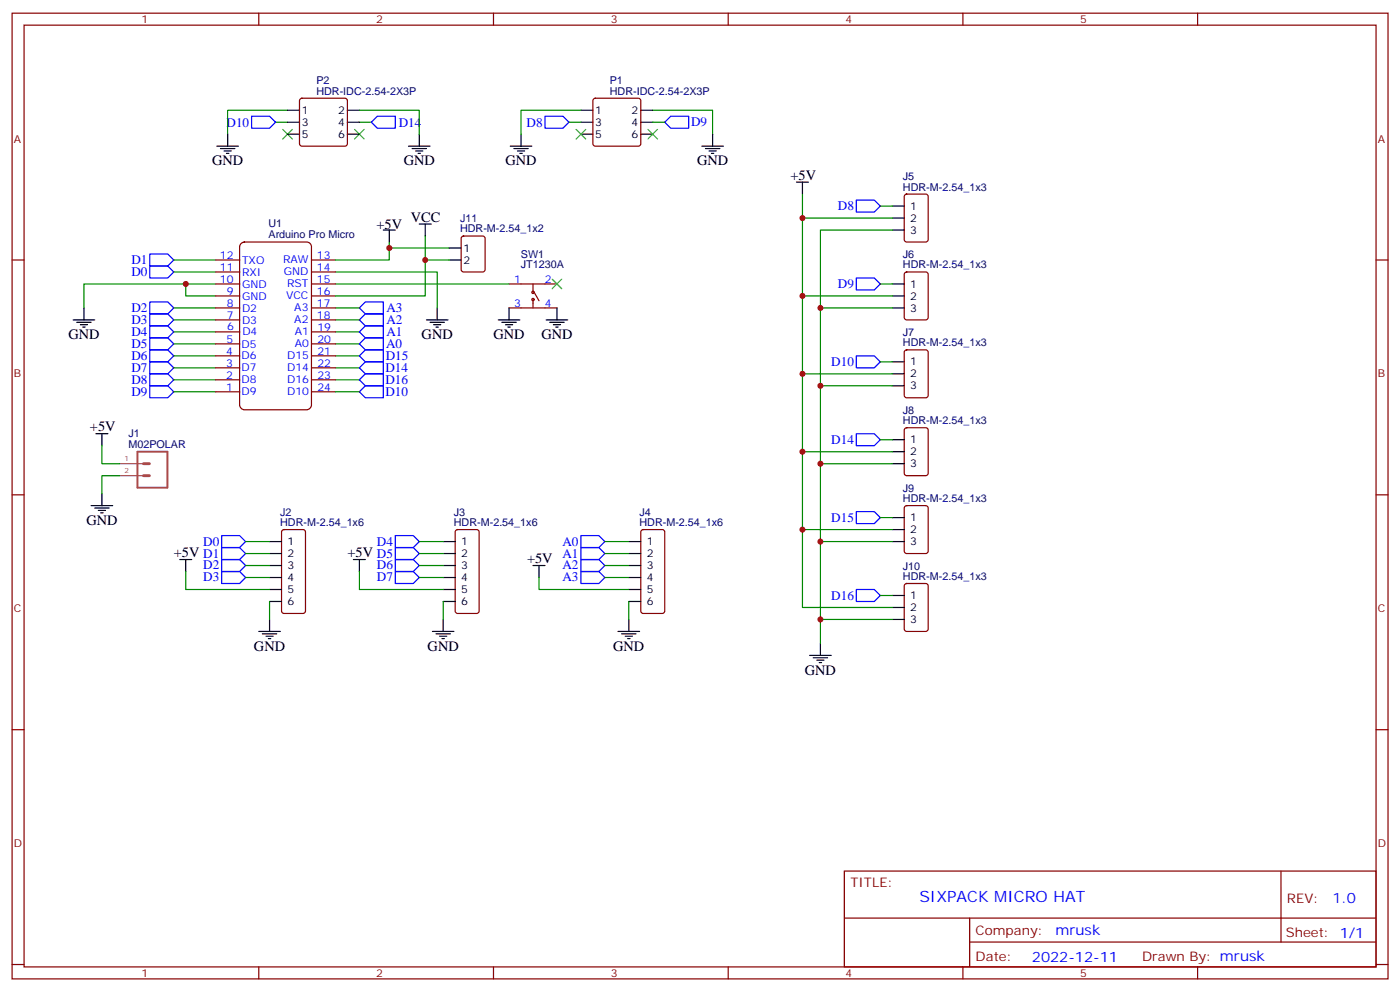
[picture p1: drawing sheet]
<svg xmlns="http://www.w3.org/2000/svg" width="412mm" height="292mm" viewBox="0 0 412 292" stroke-linecap="round" stroke-linejoin="round" font-family="sans-serif">
<g fill="none" stroke="#870000" stroke-width=".35">
<path d="M3.6 3.9h405.3v284.3h-405.3zM7.1 7.4h398.3v277.3h-398.3zM76.2 3.9v3.5M145.4 3.9v3.5M214.5 3.9v3.5M283.7 3.9v3.5M352.8 3.9v3.5M174.9 29.1l.5-.2h12.7l.5 .2 .2 .5v12.7l-.3 .5-.4 .2h-12.7l-.5-.2-.2-.5v-12.7zM3.6 76.6h3.5M405.4 76.6h3.5M150 83.6h14.1M150 90.7h14.1"/>
<path d="M157 83.6v2.5M157 88.2v2.5M157.4 86.1l1.4 2.4M3.6 145.7h3.5M405.4 145.7h3.5M3.6 214.8h3.5M405.4 214.8h3.5M248.7 256.5h156.7v28.2h-156.7zM377.4 256.5v20.9M248.8 270.3h156.4M285.7 277.4h119.5M285.7 270.3v14.1"/>
<path d="M3.6 284h3.5M76.2 284.7v3.5M145.4 284.7v3.5M214.5 284.7v3.5M283.7 284.7v3.5M352.8 284.7v3.5M405.4 284h3.5"/>
<circle cx="157" cy="88.2" r=".35"/>
<circle cx="157" cy="86.1" r=".35"/>
</g>
<g fill="none" stroke="#000" stroke-width=".35">
<path d="M153.5 39.5v3.5M171.1 32.5h3.6M171.1 36h3.6M171.1 39.5h3.6M188.8 32.5h3.5M188.8 36h3.5M188.8 39.5h3.5M209.9 39.5v3.5M150.3 43h6.4M151.4 43.7h4.2M152.4 44.4h2.2M153.1 45.2h.7"/>
<path d="M206.8 43h6.3M207.8 43.7h4.3M208.9 44.4h2.1M209.6 45.2h.7M112.9 67.7h3.6M114.7 67.7v3.6M21.6 94.2h6.3M22.6 94.9h4.2M23.7 95.6h2.1M24.4 96.3h.7M24.7 90.7v3.5M125.6 94.2h6.4"/>
<path d="M126.7 94.9h4.2M127.7 95.6h2.2M128.4 96.3h.8M128.8 90.7v3.5M146.8 94.2h6.3M147.8 94.9h4.3M148.9 95.6h2.1M149.6 96.3h.7M150 90.7v3.5M160.9 94.2h6.4M162 94.9h4.2M163 95.6h2.1"/>
<path d="M163.7 96.3h.7M164.1 90.7v3.5M26.8 148.9h6.4M27.9 149.6h4.2M29 150.3h2.1M29.7 151h.7M30 145.3v3.6"/>
</g>
<g fill="none" stroke="#008700" stroke-width=".35">
<path d="M192.3 32.5h17.6v7M51.2 76.6h12.3M51.2 80.1h12.3M51.2 90.7h12.3M51.2 94.2h12.3M51.2 97.7h12.3M54.7 83.6v3.5h8.8M63.5 83.6h-38.8v7.1M98.8 80.1h30v10.6M98.8 90.7h7.1M98.8 94.2h7.1M98.8 97.7h7.1"/>
<path d="M98.8 83.6h51.2M51.2 101.2h12.3M51.2 104.8h12.3M51.2 108.3h12.3M51.2 111.8h12.3M51.2 115.4h12.3M98.8 101.2h7.1M98.8 104.8h7.1M98.8 108.3h7.1M98.8 111.8h7.1"/>
</g>
<g fill="none" stroke="#00f" stroke-width=".35">
<path d="M44.1 74.8h5.3l1.8 1.8-1.8 1.7h-5.3zM44.1 78.3h5.3l1.8 1.8-1.8 1.7h-5.3zM44.1 88.9h5.3l1.8 1.8-1.8 1.7h-5.3zM44.1 92.4h5.3l1.8 1.8-1.8 1.8h-5.3zM44.1 96h5.3l1.8 1.7-1.8 1.8h-5.3zM44.1 99.5h5.3l1.8 1.7-1.8 1.8h-5.3zM105.9 90.7l1.7-1.8h5.3v3.5h-5.3zM105.9 94.2l1.7-1.8h5.3v3.6h-5.3zM107.6 96h5.3v3.5h-5.3l-1.7-1.8zM44.1 103h5.3l1.8 1.8-1.8 1.7h-5.3zM44.1 106.5h5.3l1.8 1.8-1.8 1.8h-5.3zM44.1 110.1h5.3l1.8 1.7-1.8 1.8h-5.3z"/>
<path d="M44.1 113.6h5.3l1.8 1.8-1.8 1.7h-5.3zM105.9 108.3l1.7-1.8h5.3v3.6h-5.3zM105.9 104.8l1.7-1.8h5.3v3.5h-5.3zM105.9 111.8l1.7-1.7h5.3v3.5h-5.3zM105.9 101.2l1.7-1.7h5.3v3.5h-5.3z"/>
</g>
<path d="M162.7 82.2l2.8 2.8M165.5 82.2l-2.8 2.8" fill="none" stroke="#3c3" stroke-width=".35"/>
<path d="M70.9 71.8l1.1-.5h18.3a1.41 1.41 0 0 1 1.5 1.4v46.5a1.51 1.51 0 0 1-1.5 1.4h-18.3a1.51 1.51 0 0 1-1.4-1.4v-46.5z" fill="#fff" stroke="#800000" stroke-width=".35"/>
<g fill="none" stroke="#870000" stroke-width=".35">
<path d="M88.5 29.1l.4-.2h12.7l.5 .2 .2 .5v12.7l-.2 .5-.5 .2h-12.7l-.5-.2-.2-.5v-12.7zM266.6 57.4l.5-.3h5.6l.7 .5v13l-.4 .6-5.9 .1-.7-.5v-12.9zM63.5 76.6h7.1M91.8 76.6h7M136.1 69.7l.5-.2h5.6l.7 .4v9.5l-.5 .6-5.8 .1-.7-.5v-9.4zM63.5 97.7h7.1M63.5 94.2h7.1M63.5 90.7h7.1M63.5 87.1h7.1M63.5 83.6h7.1M63.5 80.1h7.1M91.8 97.7h7"/>
<path d="M91.8 94.2h7M91.8 90.7h7M91.8 87.1h7M91.8 83.6h7M91.8 80.1h7M266.6 80.3l.5-.2h5.6l.7 .4v13l-.4 .6-5.9 .1-.7-.5v-12.9zM63.5 115.4h7.1M63.5 111.8h7.1M63.5 108.3h7.1M63.5 104.8h7.1M63.5 101.2h7.1M91.8 115.4h7"/>
<path d="M91.8 111.8h7M91.8 108.3h7M91.8 104.8h7M91.8 101.2h7M266.6 103.2l.5-.2h5.6l.7 .4v13l-.4 .7h-5.9l-.7-.4v-13zM266.6 126.1l.5-.2h5.6l.7 .5v12.9l-.4 .7-5.9 .1-.7-.5v-13zM83.2 156.1l.4-.2h5.7l.6 .5 .1 23.5-.5 .7h-5.9l-.6-.4-.1-23.6zM134.3 156.1l.5-.2h5.6l.7 .5v23.5l-.4 .7h-5.9l-.7-.4v-23.6zM189 156.1l.5-.2h5.6l.7 .5v23.5l-.4 .7h-5.9l-.7-.4v-23.6zM266.6 149.1l.5-.2h5.6l.7 .4v13l-.4 .6-5.9 .1-.7-.5v-12.9zM266.6 172l.5-.2h5.6l.7 .4v13l-.4 .7h-5.9l-.7-.4v-13z"/>
</g>
<path d="M40.5 133h8.8v10.6h-8.8z" fill="none" stroke="#a64a4a" stroke-width=".56"/>
<path d="M42.3 136.5h1.7M42.3 140.1h1.7" fill="none" stroke="#a64a4a" stroke-width=".85"/>
<path d="M35.3 136.5h7M35.3 140.1h7" fill="none" stroke="#a64a4a" stroke-width=".35"/>
<g fill="none" stroke="#008700" stroke-width=".35">
<path d="M81.2 36h3.5M84.7 32.5h-17.6v7M105.9 32.5h17.6v7M105.9 36h3.5M167.6 36h3.5M171.1 32.5h-17.6v7M192.3 36h3.5M236.4 57.1v75.9h26.5M114.7 71.3v1.7M125.3 69.5v17.6h-26.5M125.3 76.6h7M132.3 73h-17.6v3.6h-15.9"/>
<path d="M236.4 64.2h26.5M259.3 60.7h3.6M262.9 67.7h-21.2v45.9M236.4 87.1h26.5M241.7 90.7h21.2M259.3 83.6h3.6M98.8 115.4h7.1M236.4 110.1h26.5M259.3 106.5h3.6M262.9 113.6h-21.2v22.9M30 131.2v5.3h5.3M236.4 133v45.9h26.5"/>
<path d="M259.3 129.5h3.6M262.9 136.5h-21.2v52.9M35.3 140.1h-5.3v5.2M72.4 159.5h7M123.5 159.5h7.1M178.2 159.5h7M236.4 155.9h26.5M241.7 159.5h21.2M259.3 152.4h3.6M54.7 168.3v5.3h24.7M72.4 163h7M72.4 166.5h7"/>
<path d="M72.4 170h7M79.4 177.1v5.3M105.9 168.3v5.3h24.7M123.5 163h7.1M123.5 166.5h7.1M123.5 170h7.1M130.6 177.1v5.3M158.8 170v3.6h26.4M178.2 163h7M178.2 166.5h7M178.2 170h7M185.2 177.1v5.3"/>
<path d="M259.3 175.3h3.6M241.7 182.4h21.2"/>
</g>
<g fill="none" stroke="#00f" stroke-width=".35">
<path d="M74.1 34.2h5.3l1.8 1.8-1.8 1.7h-5.3zM109.4 36l1.8-1.8h5.3v3.5h-5.3zM160.5 34.2h5.3l1.8 1.8-1.8 1.7h-5.3zM195.8 36l1.8-1.8h5.3v3.5h-5.3zM252.3 58.9h5.3l1.7 1.8-1.7 1.7h-5.3zM252.3 81.8h5.3l1.7 1.8-1.7 1.8h-5.3zM105.9 115.4l1.7-1.8h5.3v3.5h-5.3zM252.3 104.8h5.3l1.7 1.7-1.7 1.8h-5.3zM252.3 127.7h5.3l1.7 1.8-1.7 1.7h-5.3zM65.3 157.7h5.3l1.8 1.8-1.8 1.7h-5.3zM116.5 157.7h5.2l1.8 1.8-1.8 1.7h-5.2zM171.1 157.7h5.3l1.8 1.8-1.8 1.7h-5.3z"/>
<path d="M252.3 150.6h5.3l1.7 1.8-1.7 1.8h-5.3zM65.3 161.2h5.3l1.8 1.8-1.8 1.7h-5.3zM65.3 164.7h5.3l1.8 1.8-1.8 1.8h-5.3zM65.3 168.3h5.3l1.8 1.7-1.8 1.8h-5.3zM116.5 161.2h5.2l1.8 1.8-1.8 1.7h-5.2zM116.5 164.7h5.2l1.8 1.8-1.8 1.8h-5.2zM116.5 168.3h5.2l1.8 1.7-1.8 1.8h-5.2zM171.1 161.2h5.3l1.8 1.8-1.8 1.7h-5.3zM171.1 164.7h5.3l1.8 1.8-1.8 1.8h-5.3zM171.1 168.3h5.3l1.8 1.7-1.8 1.8h-5.3zM252.3 173.6h5.3l1.7 1.7-1.7 1.8h-5.3z"/>
</g>
<g fill="none" stroke="#000" stroke-width=".35">
<path d="M67.1 39.5v3.5M84.7 32.5h3.5M84.7 36h3.5M84.7 39.5h3.5M102.3 32.5h3.6M102.3 36h3.6M102.3 39.5h3.6M123.5 39.5v3.5M63.9 43h6.3M64.9 43.7h4.3M66 44.4h2.1M66.7 45.2h.7"/>
<path d="M120.3 43h6.4M121.4 43.7h4.2M122.4 44.4h2.2M123.2 45.2h.7M234.6 53.6h3.6M236.4 53.6v3.5M123.5 66h3.5M125.3 66v3.5M132.3 73h3.6M132.3 76.6h3.6M262.9 67.7h3.5M262.9 60.7h3.5"/>
<path d="M262.9 64.2h3.5M262.9 90.7h3.5M262.9 83.6h3.5M262.9 87.1h3.5M262.9 113.6h3.5M262.9 106.5h3.5M262.9 110.1h3.5M28.3 127.7h3.5M30 127.7v3.5M262.9 136.5h3.5M262.9 129.5h3.5M262.9 133h3.5"/>
<path d="M79.4 159.5h3.5M130.6 159.5h3.5M185.2 159.5h3.6M262.9 159.5h3.5M262.9 152.4h3.5M262.9 155.9h3.5M53 164.7h3.5M54.7 164.7v3.6M79.4 163h3.5M79.4 166.5h3.5M79.4 170h3.5M79.4 173.6h3.5"/>
<path d="M79.4 177.1h3.5M104.1 164.7h3.5M105.9 164.7v3.6M130.6 163h3.5M130.6 166.5h3.5M130.6 170h3.5M130.6 173.6h3.5M130.6 177.1h3.5M157 166.5h3.5M158.8 166.5v3.5M185.2 163h3.6M185.2 166.5h3.6"/>
<path d="M185.2 170h3.6M185.2 173.6h3.6M185.2 177.1h3.6M262.9 175.3h3.5M262.9 178.9h3.5M76.2 185.9h6.4M77.3 186.6h4.2M78.4 187.3h2.1M79.1 188h.7M79.4 182.4v3.5M127.4 185.9h6.3M128.4 186.6h4.3"/>
<path d="M129.5 187.3h2.1M130.2 188h.7M130.6 182.4v3.5M182.1 185.9h6.3M183.1 186.6h4.3M184.2 187.3h2.1M184.9 188h.7M185.2 182.4v3.5M238.5 193h6.4M239.6 193.7h4.2M240.6 194.4h2.1M241.3 195.1h.7"/>
<path d="M241.7 189.4v3.6M262.9 182.4h3.5"/>
</g>
<path d="M83.3 38.1l2.8 2.8M86.1 38.1l-2.8 2.8M104.5 38.1l2.8 2.8M107.3 38.1l-2.8 2.8M169.7 38.1l2.8 2.8M172.5 38.1l-2.8 2.8M190.9 38.1l2.8 2.8M193.7 38.1l-2.8 2.8" fill="none" stroke="#3c3" stroke-width=".35"/>
<g fill="#c00">
<circle cx="54.7" cy="83.6" r=".88"/>
<circle cx="241.7" cy="136.5" r=".88"/>
<circle cx="241.7" cy="113.6" r=".88"/>
<circle cx="241.7" cy="90.7" r=".88"/>
<circle cx="236.4" cy="110.1" r=".88"/>
<circle cx="236.4" cy="87.1" r=".88"/>
<circle cx="236.4" cy="64.2" r=".88"/>
<circle cx="241.7" cy="182.4" r=".88"/>
<circle cx="241.7" cy="159.5" r=".88"/>
<circle cx="236.4" cy="133" r=".88"/>
<circle cx="236.4" cy="155.9" r=".88"/>
<circle cx="114.7" cy="73" r=".88"/>
<circle cx="125.3" cy="76.6" r=".88"/>
</g>
<text font-size="4.6" fill="#00f" x="270.8" y="265.5">SIXPACK MICRO HAT</text>
<g font-size="4.2">
<text x="62.5" y="48.7">GND</text>
<text x="118.9" y="48.7">GND</text>
<text x="148.9" y="48.7">GND</text>
<text x="205.4" y="48.7">GND</text>
<text x="232.9" y="52.9">+5V</text>
<text x="121" y="65.3">VCC</text>
<text x="110.9" y="67.4">+5V</text>
<text x="20.1" y="99.8">GND</text>
<text x="124.2" y="99.8">GND</text>
<text x="145.4" y="99.8">GND</text>
<text x="159.5" y="99.8">GND</text>
<text x="26.5" y="127">+5V</text>
<text x="25.4" y="154.5">GND</text>
<text x="51.2" y="164">+5V D1</text>
<text x="102.3" y="164">+5V D5</text>
<text x="155.3" y="165.8">+5V</text>
<text x="74.8" y="191.6">GND</text>
<text x="126" y="191.6">GND</text>
<text x="180.7" y="191.6">GND</text>
<text x="237.1" y="198.6">GND</text>
</g>
<g font-size="4.2" fill="#00f">
<text x="392.5" y="265.7">1.0</text>
<text x="310.9" y="275.3">mrusk</text>
<text x="304" y="283.1">2022-12-11</text>
</g>
<g font-size="3.9" fill="#00f">
<text x="66.7" y="37.3">D10</text>
<text x="117.5" y="37.4">D14</text>
<text x="155.1" y="37.2">D8</text>
<text x="203.6" y="37.2">D9</text>
<text x="246.8" y="61.9">D8</text>
<text x="38.7" y="77.8">D1</text>
<text x="38.7" y="81.3">D0</text>
<text x="246.8" y="84.9">D9</text>
<text x="38.7" y="91.9">D2</text>
<text x="38.7" y="95.5">D3</text>
<text x="113.8" y="92">A3</text>
<text x="113.8" y="95.5">A2</text>
<text x="38.7" y="99">D4</text>
<text x="113.8" y="99">A1</text>
<text x="38.7" y="102.5">D5</text>
<text x="38.7" y="106">D6</text>
<text x="113.6" y="106.1">D15</text>
<text x="113.7" y="102.6">A0</text>
<text x="244.9" y="107.8">D10</text>
<text x="38.7" y="109.5">D7</text>
<text x="38.7" y="113.1">D8</text>
<text x="113.6" y="109.6">D14</text>
<text x="113.6" y="113.1">D16</text>
<text x="38.7" y="116.6">D9</text>
<text x="113.6" y="116.7">D10</text>
<text x="244.9" y="130.7">D14</text>
<text x="244.9" y="153.7">D15</text>
<text x="59.9" y="160.7">D0</text>
<text x="111" y="160.6">D4</text>
<text x="165.7" y="160.7">A0</text>
<text x="59.9" y="167.7">D2</text>
<text x="111" y="167.7">D6</text>
<text x="165.7" y="164.1">A1</text>
<text x="165.7" y="167.7">A2</text>
<text x="59.9" y="171.2">D3</text>
<text x="111" y="171.2">D7</text>
<text x="165.7" y="171.2">A3</text>
<text x="244.9" y="176.6">D16</text>
</g>
<g font-size="3.9" fill="#800">
<text x="250.5" y="261.1">TITLE:</text>
<text x="379.1" y="265.7">REV:</text>
<text x="287.4" y="275.3">Company:</text>
<text x="378.8" y="275.9">Sheet: 1/1</text>
<text x="287.4" y="282.9">Date:</text>
<text x="336.5" y="283">Drawn By: mrusk</text>
</g>
<g font-size="3.2" fill="#800">
<text x="41.7" y="6.9">1</text>
<text x="110.8" y="6.9">2</text>
<text x="180" y="6.9">3</text>
<text x="249.1" y="6.9">4</text>
<text x="318.2" y="6.9">5</text>
<text x="4.1" y="42">A</text>
<text x="405.9" y="42">A</text>
<text x="4.1" y="111.1">B</text>
<text x="405.9" y="111.1">B</text>
<text x="4.1" y="180.3">C</text>
<text x="405.9" y="180.3">C</text>
<text x="4.1" y="249.4">D</text>
<text x="405.9" y="249.4">D</text>
<text x="41.7" y="287.7">1</text>
<text x="110.8" y="287.7">2</text>
<text x="180" y="287.7">3</text>
<text x="249.1" y="287.7">4</text>
<text x="318.2" y="287.7">5</text>
</g>
<g font-size="3.2" fill="#000080">
<text x="93.2" y="27.9">HDR-IDC-2.54-2X3P</text>
<text x="93.2" y="24.8">P2</text>
<text x="179.6" y="27.9">HDR-IDC-2.54-2X3P</text>
<text x="179.6" y="24.8">P1</text>
<text x="266" y="53.1">J5</text>
<text x="266" y="56.1">HDR-M-2.54_1x3</text>
<text x="135.5" y="65.3">J11</text>
<text x="79.1" y="70.2">Arduino Pro Micro</text>
<text x="79.1" y="67">U1</text>
<text x="135.5" y="68.4">HDR-M-2.54_1x2</text>
<text x="153.4" y="76">SW1</text>
<text x="266" y="76">J6</text>
<text x="153.4" y="78.9">JT1230A</text>
<text x="266" y="79">HDR-M-2.54_1x3</text>
<text x="266" y="102">HDR-M-2.54_1x3</text>
<text x="266" y="98.9">J7</text>
<text x="266" y="124.9">HDR-M-2.54_1x3</text>
<text x="266" y="121.9">J8</text>
<text x="37.8" y="131.9">M02POLAR</text>
<text x="37.8" y="128.8">J1</text>
<text x="266" y="147.8">HDR-M-2.54_1x3</text>
<text x="266" y="144.8">J9</text>
<text x="82.5" y="154.9">HDR-M-2.54_1x6</text>
<text x="82.5" y="151.8">J2</text>
<text x="133.7" y="154.9">HDR-M-2.54_1x6</text>
<text x="133.7" y="151.8">J3</text>
<text x="188.4" y="154.9">HDR-M-2.54_1x6</text>
<text x="188.4" y="151.8">J4</text>
<text x="266" y="167.7">J10</text>
<text x="266" y="170.7">HDR-M-2.54_1x3</text>
</g>
<g font-size="3.2">
<text x="88.9" y="33.5">1</text>
<text x="99.6" y="33.5">2</text>
<text x="175.4" y="33.5">1</text>
<text x="186" y="33.5">2</text>
<text x="88.9" y="37">3</text>
<text x="88.9" y="40.6">5</text>
<text x="99.6" y="37">4</text>
<text x="99.6" y="40.6">6</text>
<text x="175.4" y="37">3</text>
<text x="175.4" y="40.6">5</text>
<text x="186" y="37">4</text>
<text x="186" y="40.6">6</text>
<text x="268.1" y="61.7">1</text>
<text x="268.1" y="65.3">2</text>
<text x="268.1" y="68.8">3</text>
<text x="136.6" y="74.1">1</text>
<text x="136.6" y="77.6">2</text>
<text x="268.1" y="84.7">1</text>
<text x="268.1" y="88.2">2</text>
<text x="268.1" y="91.7">3</text>
<text x="268.1" y="107.6">1</text>
<text x="268.1" y="111.1">2</text>
<text x="268.1" y="114.7">3</text>
<text x="268.1" y="130.5">1</text>
<text x="268.1" y="137.6">3</text>
<text x="268.1" y="134.1">2</text>
<text x="268.1" y="153.5">1</text>
<text x="84.7" y="160.5">1</text>
<text x="135.9" y="160.5">1</text>
<text x="190.5" y="160.5">1</text>
<text x="268.1" y="160.5">3</text>
<text x="268.1" y="157">2</text>
<text x="84.7" y="164">2</text>
<text x="84.7" y="167.6">3</text>
<text x="135.9" y="164">2</text>
<text x="135.9" y="167.6">3</text>
<text x="190.5" y="164">2</text>
<text x="190.5" y="167.6">3</text>
<text x="84.7" y="171.1">4</text>
<text x="135.9" y="171.1">4</text>
<text x="190.5" y="171.1">4</text>
<text x="84.7" y="174.6">5</text>
<text x="84.7" y="178.2">6</text>
<text x="135.9" y="174.6">5</text>
<text x="135.9" y="178.2">6</text>
<text x="190.5" y="174.6">5</text>
<text x="190.5" y="178.2">6</text>
<text x="268.1" y="176.4">1</text>
<text x="268.1" y="179.9">2</text>
<text x="268.1" y="183.4">3</text>
</g>
<g font-size="3.2" fill="#00f">
<text x="64.8" y="76.2">12</text>
<text x="71.3" y="77.6">TXO</text>
<text x="83.4" y="77.6">RAW</text>
<text x="93.4" y="76.2">13</text>
<text x="64.8" y="83.3">10</text>
<text x="64.8" y="79.7">11</text>
<text x="71.3" y="81.1">RXI</text>
<text x="83.6" y="81.1">GND</text>
<text x="93.4" y="79.7">14</text>
<text x="93.4" y="83.2">15</text>
<text x="151.5" y="83.3">1</text>
<text x="160.5" y="83.3">2</text>
<text x="66.8" y="86.8">9</text>
<text x="71.3" y="88.2">GND</text>
<text x="71.3" y="84.7">GND</text>
<text x="84.3" y="88.2">VCC</text>
<text x="84.6" y="84.6">RST</text>
<text x="93.4" y="86.7">16</text>
<text x="66.8" y="93.8">7</text>
<text x="66.8" y="90.3">8</text>
<text x="71.3" y="95.2">D3</text>
<text x="71.3" y="91.7">D2</text>
<text x="86.7" y="91.7">A3</text>
<text x="86.7" y="95.2">A2</text>
<text x="93.4" y="90.3">17</text>
<text x="93.4" y="93.8">18</text>
<text x="151.5" y="90.3">3</text>
<text x="160.5" y="90.3">4</text>
<text x="66.7" y="100.9">5</text>
<text x="66.9" y="97.3">6</text>
<text x="71.4" y="98.7">D4</text>
<text x="86.9" y="98.8">A1</text>
<text x="93.5" y="97.4">19</text>
<text x="93.5" y="100.9">20</text>
<text x="66.7" y="107.9">3</text>
<text x="66.7" y="104.4">4</text>
<text x="71.2" y="105.8">D6</text>
<text x="71.2" y="102.3">D5</text>
<text x="84.6" y="105.8">D15</text>
<text x="86.9" y="102.3">A0</text>
<text x="93.5" y="104.4">21</text>
<text x="93.5" y="107.9">22</text>
<text x="66.7" y="111.5">2</text>
<text x="71.2" y="112.9">D8</text>
<text x="71.2" y="109.3">D7</text>
<text x="84.6" y="109.4">D14</text>
<text x="84.6" y="112.9">D16</text>
<text x="93.5" y="111.5">23</text>
<text x="66.7" y="115">1</text>
<text x="71.2" y="116.4">D9</text>
<text x="84.6" y="116.4">D10</text>
<text x="93.5" y="115">24</text>
</g>
<g font-size="2.1" fill="#a54b4b">
<text x="36.6" y="135.8">1</text>
<text x="36.6" y="139.4">2</text>
</g>
</svg>
